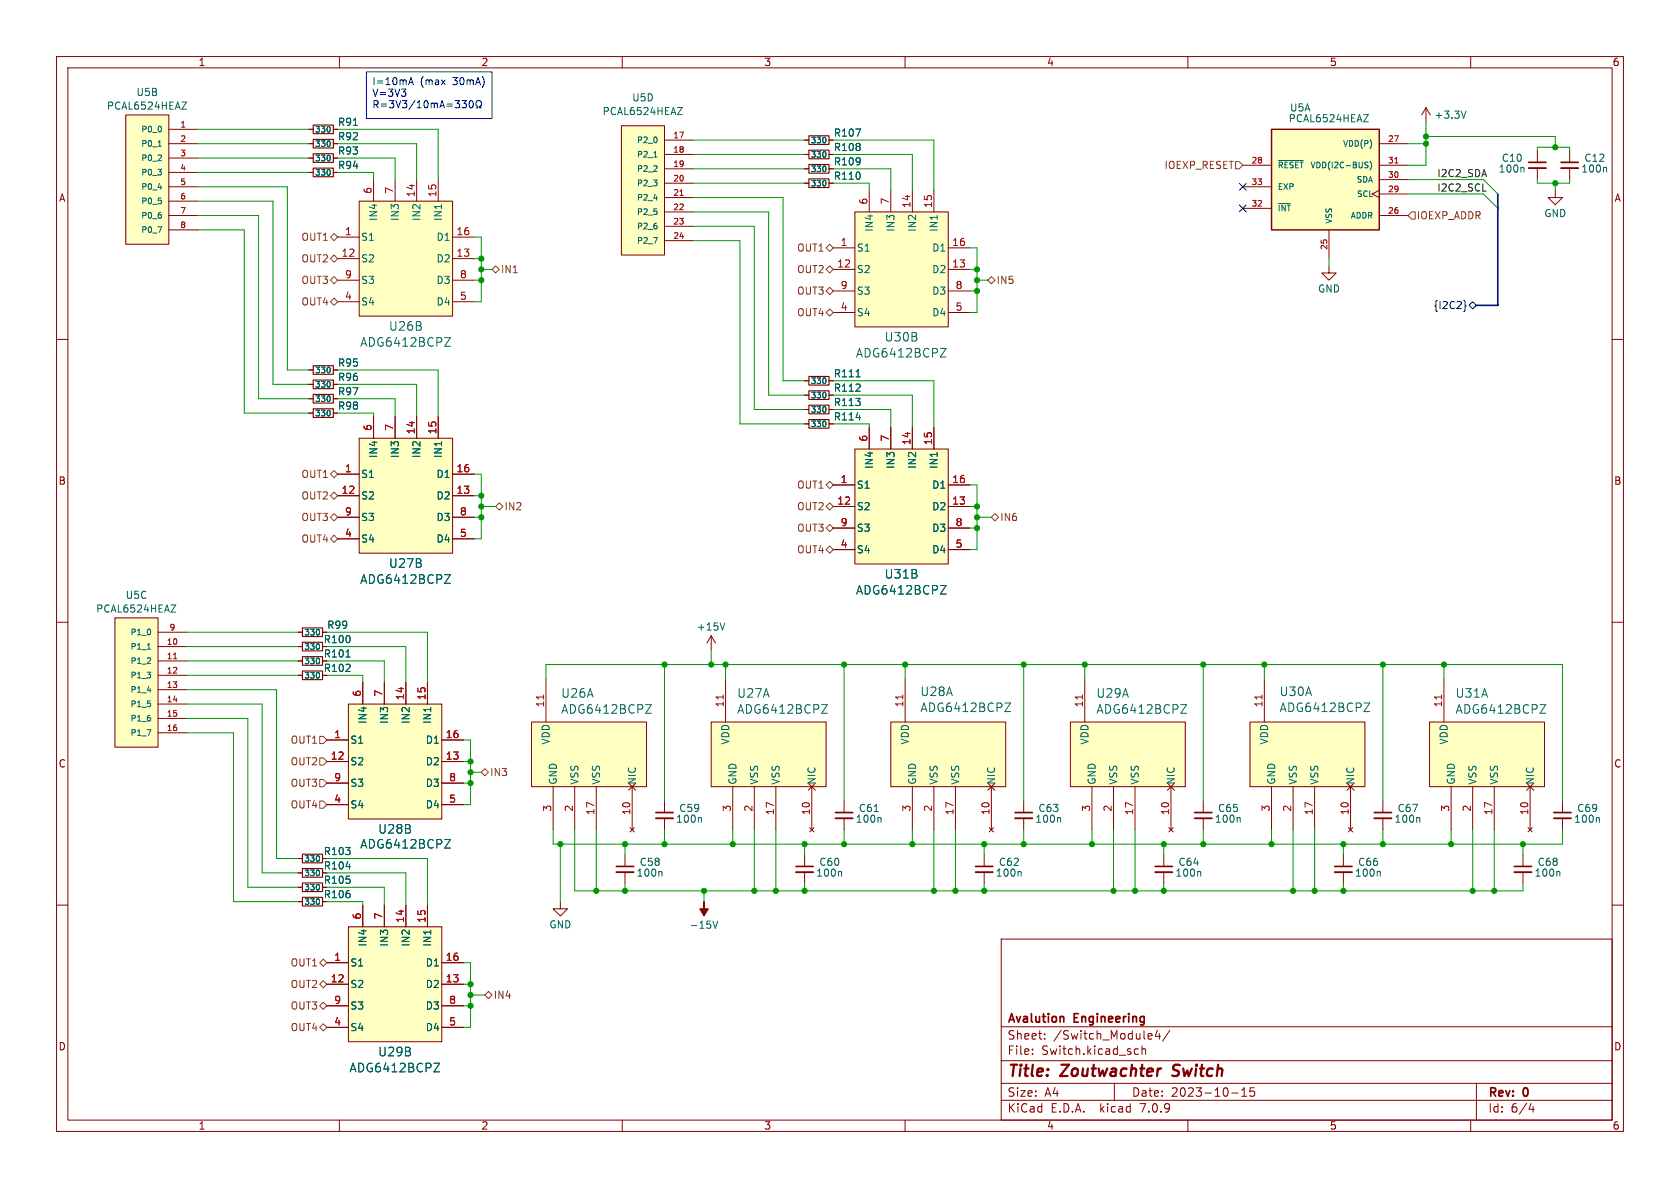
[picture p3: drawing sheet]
<svg xmlns="http://www.w3.org/2000/svg" width="297mm" height="210mm" viewBox="0 0 297 210" stroke-linecap="round" stroke-linejoin="round" font-family="sans-serif">
<g fill="none" stroke="#840000" stroke-width=".18">
<path d="M10 10h277v190h-277zM12 12h273v186h-273zM60 10v2M110 10v2M160 10v2M210 10v2M252.1 19.1l-.8 1.2M252.1 19.1v2.5M252.1 19.1l.8 1.2M260 10v2M22.2 20.3h7.6v22.9h-7.6zM29.8 22.9h5.1"/>
<path d="M29.8 25.4h5.1M29.8 27.9h5.1M29.8 30.5h5.1M29.8 33h5.1M29.8 35.6h5.1M29.8 38.1h5.1M54.6 22.9h.8M54.6 25.4h.8M54.6 27.9h.8M54.6 30.5h.8M58.9 22.9h.8M58.9 25.4h.8"/>
<path d="M58.9 27.9h.8M58.9 30.5h.8M63.5 35.6h16.5v20.3h-16.5zM66 31.8v3.8M69.8 31.8v3.8M73.7 31.8v3.8M77.5 31.8v3.8M109.9 22.2h7.6v22.9h-7.6zM117.5 24.8h5.1M117.5 27.3h5.1M117.5 29.8h5.1M117.5 32.4h5.1"/>
<path d="M117.5 34.9h5.1M117.5 37.5h5.1M142.2 24.8h.8M142.2 27.3h.8M142.2 29.8h.8M142.2 32.4h.8M146.6 24.8h.7M146.6 27.3h.7M146.6 29.8h.7M146.6 32.4h.7M151.1 37.5h16.5v20.3h-16.5zM153.7 33.7v3.8"/>
<path d="M157.5 33.7v3.8M161.3 33.7v3.8M165.1 33.7v3.8M219.7 33h5.1M219.7 29.2h5.1M219.7 36.8h5.1M243.8 33.7l-1.2 .6 1.2 .6M243.8 25.4h5.1M243.8 38.1h5.1M243.8 29.2h5.1M243.8 34.3h5.1M243.8 31.8h5.1"/>
<path d="M271.8 26.7v2M271.8 29.7v2.1M275 33.7v1.2h1.2l-1.2 1.3-1.3-1.3h1.3M277.5 26.7v2M277.5 29.7v2.1M10 60h2M29.8 40.6h5.1M59.7 41.9h3.8M59.7 45.7h3.8M59.7 53.3h3.8M59.7 49.5h3.8M80 41.9h3.8"/>
<path d="M80 45.7h3.8M80 53.3h3.8M80 49.5h3.8M117.5 40h5.1M117.5 42.5h5.1M147.3 43.8h3.8M147.3 47.6h3.8M147.3 55.2h3.8M147.3 51.4h3.8M167.6 43.8h3.8M167.6 47.6h3.8M167.6 55.2h3.8"/>
<path d="M167.6 51.4h3.8M234.9 47v1.3h1.3l-1.3 1.2-1.2-1.2h1.2M234.9 40.6v5.1M285 60h2M54.6 73h.8M54.6 70.5h.8M54.6 65.4h.8M54.6 67.9h.8M58.9 73h.8M58.9 70.5h.8M58.9 65.4h.8M58.9 67.9h.8"/>
<path d="M63.5 77.5h16.5v20.3h-16.5zM66 73.7v3.8M69.8 73.7v3.8M73.7 73.7v3.8M77.5 73.7v3.8M142.2 72.4h.8M142.2 69.9h.8M142.2 74.9h.8M142.2 67.3h.8M146.6 72.4h.7M146.6 69.9h.7M146.6 74.9h.7"/>
<path d="M146.6 67.3h.7M151.1 79.4h16.5v20.3h-16.5zM153.7 75.6v3.8M157.5 75.6v3.8M161.3 75.6v3.8M165.1 75.6v3.8M59.7 83.8h3.8M59.7 87.6h3.8M59.7 95.3h3.8M59.7 91.4h3.8M80 83.8h3.8M80 87.6h3.8"/>
<path d="M80 95.3h3.8M80 91.4h3.8M147.3 85.7h3.8M147.3 89.5h3.8M147.3 97.2h3.8M147.3 93.3h3.8M167.6 85.7h3.8M167.6 89.5h3.8M167.6 97.2h3.8M167.6 93.3h3.8M10 110h2M20.3 109.2h7.6v22.9h-7.6z"/>
<path d="M27.9 111.8h5.1M27.9 119.4h5.1M27.9 116.8h5.1M27.9 114.3h5.1M52.7 111.8h.8M52.7 119.4h.8M52.7 116.8h.8M52.7 114.3h.8M57 111.8h.8M125.7 112.4l-.7 1.3M125.7 112.4v2.5M125.7 112.4l.8 1.3"/>
<path d="M285 110h2M27.9 121.9h5.1M27.9 124.5h5.1M27.9 127h5.1M27.9 129.5h5.1M57.8 130.8h3.8M57.8 134.6h3.8M57.8 138.4h3.8M61.6 124.5h16.5v20.3h-16.5zM64.1 120.7v3.8M67.9 120.7v3.8M71.8 120.7v3.8"/>
<path d="M75.6 120.7v3.8M78.1 130.8h3.8M78.1 134.6h3.8M78.1 138.4h3.8M94 127.6h20.3v11.5h-20.3zM96.5 120v7.6M97.8 139.1v7.6M101.6 139.1v7.6M105.4 139.1v7.6M111.1 138.4l1.3 1.3M111.8 139.1v7.6M112.4 138.4l-1.3 1.3"/>
<path d="M125.7 127.6h20.3v11.5h-20.3zM128.3 120v7.6M129.5 139.1v7.6M133.3 139.1v7.6M137.2 139.1v7.6M142.9 138.4l1.2 1.3M143.5 139.1v7.6M144.1 138.4l-1.2 1.3M157.5 127.6h20.3v11.5h-20.3zM160 120v7.6M161.3 139.1v7.6M165.1 139.1v7.6"/>
<path d="M168.9 139.1v7.6M174.6 138.4l1.3 1.3M175.3 139.1v7.6M175.9 138.4l-1.3 1.3M189.2 127.6h20.3v11.5h-20.3zM191.8 120v7.6M193 139.1v7.6M196.8 139.1v7.6M200.7 139.1v7.6M206.4 138.4l1.2 1.3M207 139.1v7.6M207.6 138.4l-1.2 1.3"/>
<path d="M221 127.6h20.3v11.5h-20.3zM223.5 120v7.6M224.8 139.1v7.6M228.6 139.1v7.6M232.4 139.1v7.6M238.1 138.4l1.3 1.3M238.8 139.1v7.6M239.4 138.4l-1.3 1.3M252.7 127.6h20.3v11.5h-20.3zM255.3 120v7.6M256.5 139.1v7.6M260.3 139.1v7.6"/>
<path d="M264.2 139.1v7.6M269.9 138.4l1.2 1.3M270.5 139.1v7.6M271.1 138.4l-1.2 1.3M10 160h2M52.7 156.8h.8M52.7 159.4h.8M52.7 151.8h.8M52.7 154.3h.8M57.8 142.2h3.8M78.1 142.2h3.8M99.1 159.4v1.3h1.2l-1.2 1.2-1.3-1.2h1.3"/>
<path d="M110.5 151.1v2.1M110.5 154.2v2M111.4 146.3l.7 .8M112.1 146.3l-.7 .8M117.5 141.6v2M117.5 144.7v2M142.2 151.1v2.1M142.2 154.2v2M143.1 146.3l.8 .8M143.9 146.3l-.8 .8M149.2 141.6v2M149.2 144.7v2"/>
<path d="M174 151.1v2.1M174 154.2v2M174.9 146.3l.7 .8M175.6 146.3l-.7 .8M181 141.6v2M181 144.7v2M205.7 151.1v2.1M205.7 154.2v2M206.6 146.3l.8 .8M207.4 146.3l-.8 .8M212.7 141.6v2M212.7 144.7v2"/>
<path d="M237.5 151.1v2.1M237.5 154.2v2M238.4 146.3l.7 .8M239.1 146.3l-.7 .8M244.5 141.6v2M244.5 144.7v2M269.2 151.1v2.1M269.2 154.2v2M270.1 146.3l.8 .8M270.9 146.3l-.8 .8M276.2 141.6v2M276.2 144.7v2"/>
<path d="M285 160h2M57.8 170.2h3.8M57.8 174h3.8M57.8 177.8h3.8M61.6 163.8h16.5v20.4h-16.5zM64.1 160v3.8M67.9 160v3.8M71.8 160v3.8M75.6 160v3.8M78.1 170.2h3.8M78.1 174h3.8M78.1 177.8h3.8"/>
<path d="M177 166h108v32h-108zM57.8 181.6h3.8M60 198v2M78.1 181.6h3.8M110 198v2M160 198v2M177 194.5h108M177 191.5h108M177 187.5h108M177 181.5h108M182.5 186.3v.1M182.5 185.5v.1"/>
<path d="M184.7 183.6v.1M184.7 182.8v.1M197 191.5v3M200.7 186.3h.5M200.7 185.5h.5M201.9 185.5l.2-.1 .4 .1v.9M201.9 184.9v1.5M203.5 182.7l.2 .4-.7 .1M203.6 183.6l-.1 .1M204.6 182.1l-.4 1.1h1M205 182.7v1M206.8 182.1l-1.3 2"/>
<path d="M210 198v2M217.7 193.2h1.2M219.5 193.8h.9M219.5 192.7l.5-.4v1.5M221.7 192.3h-.7v.7l.2-.1h.5l.1 .3-.1 .5-.2 .1-.5-.1M260 198v2M261 191.5v6.5M270.7 195l-.4 1.1h.9M271 195.6v1"/>
</g>
<path d="M207.2 190.1l.3 .1M207.5 188.4l-.1 .4 .1 .2" fill="none" stroke="#840000" stroke-width=".4"/>
<g fill="#ffffc2" stroke="#ffffc2" stroke-width=".18">
<path d="M189.2 127.6h20.3v11.5h-20.3z"/>
<path d="M61.6 124.5h16.5v20.3h-16.5z"/>
<path d="M61.6 163.8h16.5v20.4h-16.5z"/>
<path d="M221 127.6h20.3v11.5h-20.3z"/>
<path d="M252.7 127.6h20.3v11.5h-20.3z"/>
<path d="M94 127.6h20.3v11.5h-20.3z"/>
<path d="M125.7 127.6h20.3v11.5h-20.3z"/>
<path d="M63.5 77.5h16.5v20.3h-16.5z"/>
<path d="M20.3 109.2h7.6v22.9h-7.6z"/>
<path d="M109.9 22.2h7.6v22.9h-7.6z"/>
<path d="M157.5 127.6h20.3v11.5h-20.3z"/>
<path d="M151.1 79.4h16.5v20.3h-16.5z"/>
<path d="M151.1 37.5h16.5v20.3h-16.5z"/>
<path d="M63.5 35.6h16.5v20.3h-16.5z"/>
<path d="M22.2 20.3h7.6v22.9h-7.6z"/>
<path d="M224.8 22.9h19v17.7h-19z"/>
</g>
<path d="M120.2 34.5h.6M246.6 28.8h.6M30.7 116.5h.6M96.1 122.9v.7M127.9 122.9v.7M159.6 122.9v.7M191.4 122.9v.7M223.1 122.9v.7M254.9 122.9v.7" fill="none" stroke="#a90000" stroke-width=".18"/>
<g fill="none" stroke="#006464" stroke-width=".18">
<path d="M32.1 18h.9l-.9 1.3h.9M119.8 19h.8l-.8 1.3h.8M259.2 19.6l-.5 1.3M28 25.9h.5M58.3 22.5v.7M58.3 25.1v.6M58.3 27.6v.6M58.3 30.2v.6M62.5 22.2h.7M115.6 27.8h.6M146 24.4v.7M146 27v.6"/>
<path d="M146 29.5v.6M146 32.1v.6M151.3 22.8h.8l-.5 1.3M226 28.4h4.4M226 36h2.1M241.1 20.3h.8l-.8 1.2h.8M241.4 29.1l.5 .3-.1 .2-.4 .1M241.4 28.7h.5M242.2 28.5a1.16 1.16 0 0 1 0 1.6M269.2 29.6l.2 .2v.6M283.8 29.6l.2 .2v.6M78.6 59.7h1l-1 1.5h1"/>
<path d="M58.3 72.7v.6M58.3 65.1v.6M58.3 67.6v.6M58.3 70.2v.6M146 72.1v.6M146 67v.6M146 69.5v.7M146 74.6v.6M151.3 73.8h.8M151.3 66.6h.8M166.2 61.6h1.1l-1.1 1.5h1.1M26 114.8h.6"/>
<path d="M30.2 106.9h.9l-.9 1.3h.9M56.4 111.4v.7M56.4 114v.6M56.4 116.5v.6M56.4 119.1v.6M61.2 116.1h.7M78.6 101.6h1l-1 1.5h1M128.1 110.1l-.4 1.3M166.2 103.5h1.1l-1.1 1.5h1.1M114.1 124.6h1.1l-1.1 1.5h1.1M145.3 124.6h1l-1 1.5h1M177.6 124.3h1.1l-1.1 1.5h1.1"/>
<path d="M208.8 124.6h1l-1 1.5h1M241.1 124.3h1.1l-1.1 1.5h1.1M272.3 124.6h1l-1 1.5h1M56.4 151.4v.7M56.4 154v.6M56.4 156.5v.6M56.4 159.1v.6M61.2 153.2h.8M78.6 148.4h1l-1 1.5h1M116.8 154l.2 .2v.7M123.8 144.5l.2 .2v.7M148.6 154l.2 .2v.7"/>
<path d="M154.5 143.5h.8M155.6 144.5l.2 .2v.7M180.3 154l.2 .2v.7M187.3 144.5l.2 .2v.7M212.1 154l.2 .2v.7M219.1 144.5l.2 .2v.7M243.8 154l.2 .2v.7M250.8 144.5l.2 .2v.7M275.6 154l.2 .2v.7M282.6 144.5l.2 .2v.7M126 162.8l.5 1.3 .4-1.3M76.7 188h1l-1 1.5h1"/>
</g>
<g fill="none" stroke="#840000" stroke-width=".2">
<path d="M55.4 22.1h3.5v1.5h-3.5zM55.4 29.7h3.5v1.5h-3.5zM55.4 27.2h3.5v1.5h-3.5zM55.4 24.6h3.5v1.6h-3.5zM143 24h3.6v1.5h-3.6zM143 31.6h3.6v1.5h-3.6zM143 26.5h3.6v1.6h-3.6zM143 29.1h3.6v1.5h-3.6zM55.4 72.3h3.5v1.5h-3.5zM55.4 69.7h3.5v1.5h-3.5zM55.4 64.6h3.5v1.6h-3.5zM55.4 67.2h3.5v1.5h-3.5z"/>
<path d="M143 71.6h3.6v1.6h-3.6zM143 69.1h3.6v1.5h-3.6zM143 74.2h3.6v1.5h-3.6zM143 66.5h3.6v1.6h-3.6zM53.5 111h3.5v1.5h-3.5zM53.5 118.6h3.5v1.5h-3.5zM53.5 116.1h3.5v1.5h-3.5zM53.5 113.5h3.5v1.6h-3.5zM53.5 156.1h3.5v1.5h-3.5zM53.5 158.6h3.5v1.5h-3.5zM53.5 151h3.5v1.5h-3.5zM53.5 153.5h3.5v1.6h-3.5z"/>
</g>
<g fill="none" stroke="#840000" stroke-width=".33">
<path d="M270.3 29.7h3M276 29.7h3M109 154.2h3M116 144.7h3M140.7 154.2h3.1M147.7 144.7h3M172.5 154.2h3M179.5 144.7h3M204.2 154.2h3.1M211.2 144.7h3M236 154.2h3M243 144.7h3"/>
<path d="M267.7 154.2h3.1M274.7 144.7h3"/>
</g>
<g fill="none" stroke="#840000" stroke-width=".3">
<path d="M270.3 28.7h3M276 28.7h3M109 153.2h3M116 143.6h3M140.7 153.2h3.1M147.7 143.6h3M172.5 153.2h3M179.5 143.6h3M204.2 153.2h3.1M211.2 143.6h3M236 153.2h3M243 143.6h3"/>
<path d="M267.7 153.2h3.1M274.7 143.6h3"/>
</g>
<path d="M124.5 159.4v1.3h.7l-.7 1.2-.8-1.2h.8z" fill="#840000" stroke="#840000" stroke-width=".18"/>
<path d="M224.8 22.9h19v17.7h-19z" fill="none" stroke="#840000" stroke-width=".25"/>
<g fill="none" stroke="#725600" stroke-width=".18">
<path d="M218.4 28.6h.7l.6 .6-.6 .6h-.7zM249.6 37.5h.6v1.2h-.6l-.7-.6zM58.4 49.5l.7-.6 .6 .6-.6 .7zM58.4 53.3l.7-.6 .6 .6-.6 .7zM58.4 41.9l.7-.6 .6 .6-.6 .6zM58.4 45.7l.7-.6 .6 .6-.6 .7zM87 47.6l.6-.6 .7 .6-.7 .7zM146 47.6l.7-.6 .6 .6-.6 .7zM146 55.2l.7-.6 .6 .6-.6 .7zM146 51.4l.7-.6 .6 .6-.6 .7zM146 43.8l.7-.6 .6 .6-.6 .7zM174.6 49.5l.7-.6 .6 .6-.6 .7z"/>
<path d="M58.4 87.6l.7-.6 .6 .6-.6 .7zM58.4 95.3l.7-.7 .6 .7-.6 .6zM58.4 83.8l.7-.6 .6 .6-.6 .7zM59.1 90.8l.6 .6-.6 .7-.7-.7zM87.6 89.5l.7-.6 .6 .6-.6 .7zM146 85.7l.7-.6 .6 .6-.6 .7zM146 89.5l.7-.6 .6 .6-.6 .7zM146 97.2l.7-.7 .6 .7-.6 .6zM146 93.3l.7-.6 .6 .6-.6 .7zM175.3 91.4l.6-.6 .6 .6-.6 .7zM56.5 130.2h.6l.7 .6-.7 .6h-.6zM56.5 134h.6l.7 .6-.7 .7h-.6z"/>
<path d="M56.5 137.8h.6l.7 .6-.7 .7h-.6zM85.1 136.5l.6-.6 .7 .6-.7 .7zM56.5 141.6h.6l.7 .6-.7 .7h-.6zM56.5 177.8l.6-.6 .7 .6-.7 .6zM56.5 170.2l.6-.7 .7 .7-.7 .6zM56.5 174l.6-.6 .7 .6-.7 .6zM85.7 175.9l.7-.6 .6 .6-.6 .6zM56.5 181.6l.6-.6 .7 .6-.7 .6z"/>
</g>
<path d="M219.1 36.2l1.2 1.2M219.1 32.4l1.2 1.2M220.3 36.2l-1.2 1.2M220.3 32.4l-1.2 1.2M258.8 53.1l.2 .2v.6l.2 .2-.2 .2v.6l-.2 .1M259.7 54l.6-.7 .7 .7-.7 .6z" fill="none" stroke="#000084" stroke-width=".18"/>
<path d="M262.1 33.8h.6" fill="none" stroke="#0f0f0f" stroke-width=".18"/>
<g fill="none" stroke="#0000c2" stroke-width=".18">
<path d="M64.8 12.7h22.2v8.3h-22.2zM66.1 17.8v1.3M66.4 18.5l.5 .6M66.9 18l-.2 .4-.6 .1M67.4 18.4h1M67.4 18.8h1M69.6 17.8l-.4 .5 .4 .1v.5l-.2 .2-.6-.2M70 17.8l.4 1.3 .4-1.3M71.1 17.8h.8l-.4 .5 .4 .1v.5l-.2 .2-.6-.2M71.6 16.3l.1 .2-.1 .5M71.7 15.7l-.4 .5M72.2 15l.5-1.3 .4 1.3"/>
<path d="M72.4 14.6h.6M73.4 17.7l-1.1 1.7M73.7 19.1h.8M73.7 18.2l.4-.4v1.3M75.1 17.9l.2-.1a.68 .68 0 0 1 .4 .6 .68 .68 0 0 1-.4 .7 .84 .84 0 0 1-.2-1.2zM76.2 18.2v.9M76.2 18.3l.4-.1 .2 .2M76.8 18.4l.2-.2 .3 .1v.8M76.8 18.4v.7M77.7 19.1l.5-1.3 .4 1.3M77.9 18.7h.6M79 18.4h1"/>
<path d="M79 18.8h1M80.5 17.8h.7l-.4 .5 .4 .1v.5l-.2 .2-.5-.2M81.7 17.8h.8l-.5 .5 .4 .1v.5l-.2 .2-.5-.2M83.1 17.9l.1-.1a.68 .68 0 0 1 .5 .6 .68 .68 0 0 1-.5 .7 .84 .84 0 0 1-.1-1.2zM84.1 19.1h.3v-.3a.54 .54 0 0 1-.2-.7 .54 .54 0 0 1 .7-.2 .58 .58 0 0 1-.1 .9v.3h.3"/>
</g>
<path d="M264.8 34.3v19.7h-3.8" fill="none" stroke="#000084" stroke-width=".3"/>
<g fill="none" stroke="#009600" stroke-width=".18">
<path d="M34.9 38.1h10.8v32.4h8.9M34.9 35.6h13.4v32.3h6.3M34.9 33h15.9v32.4h3.8M34.9 25.4h19.7M34.9 22.9h19.7M34.9 30.5h19.7M34.9 27.9h19.7M59.7 27.9h10.1v3.9M59.7 30.5h6.3v1.3M59.7 25.4h14v6.4M59.7 22.9h17.8v8.9M122.6 32.4h19.6"/>
<path d="M122.6 27.3h19.6M122.6 29.8h19.6M122.6 24.8h19.6M122.6 34.9h15.8v32.4h3.8M122.6 37.5h13.3v32.4h6.3M147.3 24.8h17.8v8.9M147.3 32.4h6.4v1.3M147.3 27.3h14v6.4M147.3 29.8h10.2v3.9M248.9 25.4h3.2M248.9 31.8h13.4l2.5 2.5M248.9 34.3h13.4l2.5 2.5"/>
<path d="M252.1 21.6v7.6h-3.2M252.1 24.1h22.9v1.9M271.8 31.8v.6h5.7v-.6M271.8 26.7v-.7h5.7v.7M275 32.4v1.3M34.9 40.6h8.3v32.4h11.4M83.8 49.5h1.3M83.8 41.9h1.3v11.4h-1.3M83.8 45.7h1.3M85.1 47.6h1.9M122.6 42.5h8.2v32.4h11.4M122.6 40h10.7v32.4h8.9"/>
<path d="M171.4 47.6h1.3M171.4 51.4h1.3M171.4 43.8h1.3v11.4h-1.3M172.7 49.5h1.9M234.9 45.7v1.3M59.7 70.5h10.1v3.2M59.7 73h6.3v.7M59.7 67.9h14v5.8M59.7 65.4h17.8v8.3M147.3 67.3h17.8v8.3M147.3 72.4h10.2v3.2M147.3 69.9h14v5.7"/>
<path d="M147.3 74.9h6.4v.7M83.8 83.8h1.3v11.5h-1.3M83.8 87.6h1.3M83.8 91.4h1.3M85.1 89.5h2.5M171.4 85.7h1.3v11.5h-1.3M171.4 89.5h1.3M171.4 93.3h1.3M172.7 91.4h2.6M33 111.8h19.7M33 114.3h19.7M33 119.4h19.7"/>
<path d="M33 116.8h19.7M57.8 119.4h6.3v1.3M57.8 111.8h17.8v8.9M57.8 114.3h14v6.4M57.8 116.8h10.1v3.9M117.5 117.5v24.1M125.7 114.9v2.6M128.3 117.5v2.5M149.2 117.5v24.1M160 117.5v2.5M181 117.5v24.1M191.8 117.5v2.5"/>
<path d="M212.7 117.5v24.1M223.5 117.5v2.5M244.5 117.5v24.1M255.3 117.5v2.5M33 127h10.8v29.8h8.9M33 124.5h13.4v29.8h6.3M33 129.5h8.3v29.9h11.4M33 121.9h15.9v29.9h3.8M81.9 130.8h1.3v11.4h-1.3M81.9 134.6h1.3M81.9 138.4h1.3M83.2 136.5h1.9"/>
<path d="M96.5 120v-2.5h179.7v24.1M57.8 154.3h14v5.7M57.8 159.4h6.3v.6M57.8 151.8h17.8v8.2M57.8 156.8h10.1v3.2M97.8 146.7v2.5h178.4v-2.5M99.1 149.2v10.2M101.6 146.7v10.8h167.6v-1.3M105.4 146.7v10.8M110.5 149.2v1.9M110.5 156.2v1.3M117.5 146.7v2.5"/>
<path d="M124.5 157.5v1.9M129.5 146.7v2.5M133.3 146.7v10.8M137.2 146.7v10.8M142.2 149.2v1.9M142.2 156.2v1.3M149.2 146.7v2.5M161.3 146.7v2.5M165.1 146.7v10.8M168.9 146.7v10.8M174 149.2v1.9M174 156.2v1.3"/>
<path d="M181 146.7v2.5M193 146.7v2.5M196.8 146.7v10.8M200.7 146.7v10.8M205.7 149.2v1.9M205.7 156.2v1.3M212.7 146.7v2.5M224.8 146.7v2.5M228.6 146.7v10.8M232.4 146.7v10.8M237.5 149.2v1.9M237.5 156.2v1.3"/>
<path d="M244.5 146.7v2.5M256.5 146.7v2.5M260.3 146.7v10.8M264.2 146.7v10.8M269.2 149.2v1.9M81.9 170.2h1.3v11.4h-1.3M81.9 174h1.3M81.9 177.8h1.3M83.2 175.9h2.5"/>
</g>
<g fill="#009600" stroke="#009600" stroke-width=".18">
<circle cx="196.8" cy="157.5" r=".46"/>
<circle cx="200.7" cy="157.5" r=".46"/>
<circle cx="181" cy="117.5" r=".46"/>
<circle cx="193" cy="149.2" r=".46"/>
<circle cx="181" cy="149.2" r=".46"/>
<circle cx="174" cy="157.5" r=".46"/>
<circle cx="174" cy="149.2" r=".46"/>
<circle cx="205.7" cy="157.5" r=".46"/>
<circle cx="191.8" cy="117.5" r=".46"/>
<circle cx="172.7" cy="47.6" r=".46"/>
<circle cx="252.1" cy="24.1" r=".46"/>
<circle cx="252.1" cy="25.4" r=".46"/>
<circle cx="172.7" cy="49.5" r=".46"/>
<circle cx="172.7" cy="51.4" r=".46"/>
<circle cx="244.5" cy="117.5" r=".46"/>
<circle cx="223.5" cy="117.5" r=".46"/>
<circle cx="172.7" cy="93.3" r=".46"/>
<circle cx="212.7" cy="117.5" r=".46"/>
<circle cx="255.3" cy="117.5" r=".46"/>
<circle cx="269.2" cy="149.2" r=".46"/>
<circle cx="172.7" cy="89.5" r=".46"/>
<circle cx="172.7" cy="91.4" r=".46"/>
<circle cx="232.4" cy="157.5" r=".46"/>
<circle cx="256.5" cy="149.2" r=".46"/>
<circle cx="264.2" cy="157.5" r=".46"/>
<circle cx="260.3" cy="157.5" r=".46"/>
<circle cx="212.7" cy="149.2" r=".46"/>
<circle cx="205.7" cy="149.2" r=".46"/>
<circle cx="224.8" cy="149.2" r=".46"/>
<circle cx="228.6" cy="157.5" r=".46"/>
<circle cx="244.5" cy="149.2" r=".46"/>
<circle cx="237.5" cy="149.2" r=".46"/>
<circle cx="237.5" cy="157.5" r=".46"/>
<circle cx="275" cy="32.4" r=".46"/>
<circle cx="275" cy="26" r=".46"/>
<circle cx="165.1" cy="157.5" r=".46"/>
<circle cx="168.9" cy="157.5" r=".46"/>
<circle cx="137.2" cy="157.5" r=".46"/>
<circle cx="133.3" cy="157.5" r=".46"/>
<circle cx="142.2" cy="149.2" r=".46"/>
<circle cx="142.2" cy="157.5" r=".46"/>
<circle cx="129.5" cy="149.2" r=".46"/>
<circle cx="149.2" cy="149.2" r=".46"/>
<circle cx="161.3" cy="149.2" r=".46"/>
<circle cx="160" cy="117.5" r=".46"/>
<circle cx="149.2" cy="117.5" r=".46"/>
<circle cx="117.5" cy="117.5" r=".46"/>
<circle cx="128.3" cy="117.5" r=".46"/>
<circle cx="125.7" cy="117.5" r=".46"/>
<circle cx="85.1" cy="87.6" r=".46"/>
<circle cx="85.1" cy="89.5" r=".46"/>
<circle cx="83.2" cy="134.6" r=".46"/>
<circle cx="85.1" cy="91.4" r=".46"/>
<circle cx="83.2" cy="138.4" r=".46"/>
<circle cx="83.2" cy="177.8" r=".46"/>
<circle cx="83.2" cy="136.5" r=".46"/>
<circle cx="83.2" cy="174" r=".46"/>
<circle cx="83.2" cy="175.9" r=".46"/>
<circle cx="110.5" cy="157.5" r=".46"/>
<circle cx="117.5" cy="149.2" r=".46"/>
<circle cx="110.5" cy="149.2" r=".46"/>
<circle cx="99.1" cy="149.2" r=".46"/>
<circle cx="105.4" cy="157.5" r=".46"/>
<circle cx="124.5" cy="157.5" r=".46"/>
<circle cx="85.1" cy="45.7" r=".46"/>
<circle cx="85.1" cy="49.5" r=".46"/>
<circle cx="85.1" cy="47.6" r=".46"/>
</g>
<g font-size="2.8" fill="#840000">
<text x="178" y="190.9">Title:</text>
<text x="187.7" y="190.9">Zoutwachter</text>
<text x="208.2" y="190.9">Switch</text>
</g>
<g font-size="2.1" fill="#006464">
<text x="68.7" y="58.7">U26B</text>
<text x="63.6" y="61.5">ADG6412BCPZ</text>
<text x="151.2" y="63.4">ADG6412BCPZ</text>
<text x="156.3" y="60.6">U30B</text>
<text x="68.7" y="100.6">U27B</text>
<text x="63.6" y="103.4">ADG6412BCPZ</text>
<text x="151.2" y="105.3">ADG6412BCPZ</text>
<text x="156.3" y="102.5">U31B</text>
<text x="99.1" y="123.5">U26A</text>
<text x="130.2" y="123.5">U27A</text>
<text x="162.6" y="123.3">U28A</text>
<text x="193.7" y="123.5">U29A</text>
<text x="226.1" y="123.3">U30A</text>
<text x="257.2" y="123.5">U31A</text>
<text x="99.1" y="126.4">ADG6412BCPZ</text>
<text x="130.2" y="126.4">ADG6412BCPZ</text>
<text x="162.6" y="126.1">ADG6412BCPZ</text>
<text x="193.7" y="126.4">ADG6412BCPZ</text>
<text x="226.1" y="126.1">ADG6412BCPZ</text>
<text x="257.2" y="126.4">ADG6412BCPZ</text>
<text x="66.8" y="147.6">U28B</text>
<text x="63.6" y="150.2">ADG6412BCPZ</text>
<text x="61.7" y="189.8">ADG6412BCPZ</text>
<text x="66.8" y="186.9">U29B</text>
</g>
<g font-size="2.1" fill="#840000">
<text x="178" y="184">Sheet:</text>
<text x="178" y="181.2">Avalution</text>
<text x="186.2" y="184">/Switch_Module4/</text>
<text x="190" y="181.2">Engineering</text>
<text x="178" y="186.7">File:</text>
<text x="184.1" y="186.7">Switch.kicad_sch</text>
<text x="178" y="196.9">KiCad</text>
<text x="178" y="194.1">Size:</text>
<text x="184.7" y="194.1">A4</text>
<text x="185.7" y="196.9">E.D.A.</text>
<text x="194.6" y="196.9">kicad</text>
<text x="200" y="194.1">Date:</text>
<text x="201.8" y="196.9">7.0.9</text>
<text x="207" y="194.1">2023-10-15</text>
<text x="263" y="194.3">Rev:</text>
<text x="263" y="196.9">Id:</text>
<text x="267.1" y="196.9">6/4</text>
<text x="269.4" y="194.3">0</text>
</g>
<g font-size="1.8" fill="#840000">
<text x="35" y="11.9">1</text>
<text x="85" y="11.9">2</text>
<text x="135" y="11.9">3</text>
<text x="185" y="11.9">4</text>
<text x="235" y="11.9">5</text>
<text x="285" y="11.9">6</text>
<text x="10.3" y="35.9">A</text>
<text x="285.3" y="35.9">A</text>
<text x="10.3" y="85.9">B</text>
<text x="285.3" y="85.9">B</text>
<text x="57.1" y="113.9">R100</text>
<text x="57.1" y="119">R102</text>
<text x="57.1" y="116.4">R101</text>
<text x="10.3" y="135.9">C</text>
<text x="285.3" y="135.9">C</text>
<text x="57.1" y="151.4">R103</text>
<text x="57.1" y="153.9">R104</text>
<text x="57.1" y="156.4">R105</text>
<text x="57.1" y="159">R106</text>
<text x="10.3" y="185.9">D</text>
<text x="285.3" y="185.9">D</text>
<text x="35" y="199.9">1</text>
<text x="85" y="199.9">2</text>
<text x="135" y="199.9">3</text>
<text x="185" y="199.9">4</text>
<text x="235" y="199.9">5</text>
<text x="285" y="199.9">6</text>
</g>
<g font-size="1.8" fill="#006464">
<text x="24" y="17.2">U5B</text>
<text x="18.8" y="19.6">PCAL6524HEAZ</text>
<text x="59.6" y="22.5">R91</text>
<text x="106.4" y="20.5">PCAL6524HEAZ</text>
<text x="111.7" y="18.1">U5D</text>
<text x="227.7" y="21.8">PCAL6524HEAZ</text>
<text x="228" y="19.9">U5A</text>
<text x="253.5" y="21.2">+3.3V</text>
<text x="59.6" y="27.5">R93</text>
<text x="59.6" y="25">R92</text>
<text x="147.3" y="24.4">R107</text>
<text x="147.3" y="26.9">R108</text>
<text x="147.3" y="29.4">R109</text>
<text x="265.4" y="28.8">C10</text>
<text x="280" y="28.8">C12</text>
<text x="59.6" y="30.1">R94</text>
<text x="147.3" y="32">R110</text>
<text x="264.8" y="30.7">100n</text>
<text x="279.4" y="30.7">100n</text>
<text x="66.9" y="39.2" transform="rotate(-90 66.9 39.2)">IN4</text>
<text x="70.7" y="39.2" transform="rotate(-90 70.7 39.2)">IN3</text>
<text x="74.5" y="39.2" transform="rotate(-90 74.5 39.2)">IN2</text>
<text x="78.3" y="39.2" transform="rotate(-90 78.3 39.2)">IN1</text>
<text x="154.5" y="41.1" transform="rotate(-90 154.5 41.1)">IN4</text>
<text x="158.3" y="41.1" transform="rotate(-90 158.3 41.1)">IN3</text>
<text x="162.2" y="41.1" transform="rotate(-90 162.2 41.1)">IN2</text>
<text x="166" y="41.1" transform="rotate(-90 166 41.1)">IN1</text>
<text x="272.9" y="38.6">GND</text>
<text x="63.8" y="42.8">S1</text>
<text x="63.8" y="46.6">S2</text>
<text x="77.1" y="46.6">D2</text>
<text x="77.1" y="42.8">D1</text>
<text x="151.4" y="44.7">S1</text>
<text x="164.7" y="44.7">D1</text>
<text x="63.8" y="50.4">S3</text>
<text x="77.1" y="50.4">D3</text>
<text x="151.4" y="48.5">S2</text>
<text x="151.4" y="52.3">S3</text>
<text x="164.7" y="48.5">D2</text>
<text x="164.7" y="52.3">D3</text>
<text x="232.9" y="51.9">GND</text>
<text x="63.8" y="54.2">S4</text>
<text x="77.1" y="54.2">D4</text>
<text x="151.4" y="56.1">S4</text>
<text x="164.7" y="56.1">D4</text>
<text x="59.6" y="65">R95</text>
<text x="59.6" y="70.1">R97</text>
<text x="59.6" y="67.5">R96</text>
<text x="147.3" y="72">R113</text>
<text x="147.3" y="69.4">R112</text>
<text x="147.3" y="66.9">R111</text>
<text x="59.6" y="72.6">R98</text>
<text x="147.3" y="74.5">R114</text>
<text x="66.9" y="81.1" transform="rotate(-90 66.9 81.1)">IN4</text>
<text x="70.7" y="81.1" transform="rotate(-90 70.7 81.1)">IN3</text>
<text x="74.5" y="81.1" transform="rotate(-90 74.5 81.1)">IN2</text>
<text x="78.3" y="81.1" transform="rotate(-90 78.3 81.1)">IN1</text>
<text x="154.5" y="83" transform="rotate(-90 154.5 83)">IN4</text>
<text x="158.3" y="83" transform="rotate(-90 158.3 83)">IN3</text>
<text x="162.2" y="83" transform="rotate(-90 162.2 83)">IN2</text>
<text x="166" y="83" transform="rotate(-90 166 83)">IN1</text>
<text x="63.8" y="84.7">S1</text>
<text x="63.8" y="88.5">S2</text>
<text x="77.1" y="88.5">D2</text>
<text x="77.1" y="84.7">D1</text>
<text x="151.4" y="86.6">S1</text>
<text x="164.7" y="86.6">D1</text>
<text x="63.8" y="92.3">S3</text>
<text x="77.1" y="92.3">D3</text>
<text x="151.4" y="90.4">S2</text>
<text x="151.4" y="94.2">S3</text>
<text x="164.7" y="90.4">D2</text>
<text x="164.7" y="94.2">D3</text>
<text x="63.8" y="96.1">S4</text>
<text x="77.1" y="96.1">D4</text>
<text x="151.4" y="98">S4</text>
<text x="164.7" y="98">D4</text>
<text x="22.1" y="106.1">U5C</text>
<text x="16.9" y="108.5">PCAL6524HEAZ</text>
<text x="57.7" y="111.4">R99</text>
<text x="123.1" y="111.7">+15V</text>
<text x="61.8" y="131.7">S1</text>
<text x="65" y="128.1" transform="rotate(-90 65 128.1)">IN4</text>
<text x="68.8" y="128.1" transform="rotate(-90 68.8 128.1)">IN3</text>
<text x="72.6" y="128.1" transform="rotate(-90 72.6 128.1)">IN2</text>
<text x="75.2" y="131.7">D1</text>
<text x="76.4" y="128.1" transform="rotate(-90 76.4 128.1)">IN1</text>
<text x="97.4" y="131.7" transform="rotate(-90 97.4 131.7)">VDD</text>
<text x="129.1" y="131.7" transform="rotate(-90 129.1 131.7)">VDD</text>
<text x="160.9" y="131.7" transform="rotate(-90 160.9 131.7)">VDD</text>
<text x="192.6" y="131.7" transform="rotate(-90 192.6 131.7)">VDD</text>
<text x="224.4" y="131.7" transform="rotate(-90 224.4 131.7)">VDD</text>
<text x="256.1" y="131.7" transform="rotate(-90 256.1 131.7)">VDD</text>
<text x="61.8" y="135.5">S2</text>
<text x="75.2" y="135.5">D2</text>
<text x="61.8" y="143.1">S4</text>
<text x="61.8" y="139.3">S3</text>
<text x="75.2" y="143.1">D4</text>
<text x="75.2" y="139.3">D3</text>
<text x="98.7" y="138.8" transform="rotate(-90 98.7 138.8)">GND</text>
<text x="102.5" y="138.8" transform="rotate(-90 102.5 138.8)">VSS</text>
<text x="106.3" y="138.8" transform="rotate(-90 106.3 138.8)">VSS</text>
<text x="112.6" y="138.8" transform="rotate(-90 112.6 138.8)">NIC</text>
<text x="120" y="143.7">C59</text>
<text x="130.4" y="138.8" transform="rotate(-90 130.4 138.8)">GND</text>
<text x="134.2" y="138.8" transform="rotate(-90 134.2 138.8)">VSS</text>
<text x="138" y="138.8" transform="rotate(-90 138 138.8)">VSS</text>
<text x="144.4" y="138.8" transform="rotate(-90 144.4 138.8)">NIC</text>
<text x="151.7" y="143.7">C61</text>
<text x="162.2" y="138.8" transform="rotate(-90 162.2 138.8)">GND</text>
<text x="166" y="138.8" transform="rotate(-90 166 138.8)">VSS</text>
<text x="169.8" y="138.8" transform="rotate(-90 169.8 138.8)">VSS</text>
<text x="176.1" y="138.8" transform="rotate(-90 176.1 138.8)">NIC</text>
<text x="183.5" y="143.7">C63</text>
<text x="193.9" y="138.8" transform="rotate(-90 193.9 138.8)">GND</text>
<text x="197.7" y="138.8" transform="rotate(-90 197.7 138.8)">VSS</text>
<text x="201.5" y="138.8" transform="rotate(-90 201.5 138.8)">VSS</text>
<text x="207.9" y="138.8" transform="rotate(-90 207.9 138.8)">NIC</text>
<text x="215.2" y="143.7">C65</text>
<text x="225.7" y="138.8" transform="rotate(-90 225.7 138.8)">GND</text>
<text x="229.5" y="138.8" transform="rotate(-90 229.5 138.8)">VSS</text>
<text x="233.3" y="138.8" transform="rotate(-90 233.3 138.8)">VSS</text>
<text x="239.6" y="138.8" transform="rotate(-90 239.6 138.8)">NIC</text>
<text x="247" y="143.7">C67</text>
<text x="257.4" y="138.8" transform="rotate(-90 257.4 138.8)">GND</text>
<text x="261.2" y="138.8" transform="rotate(-90 261.2 138.8)">VSS</text>
<text x="265" y="138.8" transform="rotate(-90 265 138.8)">VSS</text>
<text x="271.4" y="138.8" transform="rotate(-90 271.4 138.8)">NIC</text>
<text x="278.7" y="143.7">C69</text>
<text x="119.4" y="145.6">100n</text>
<text x="151.2" y="145.6">100n</text>
<text x="182.9" y="145.6">100n</text>
<text x="214.7" y="145.6">100n</text>
<text x="246.4" y="145.6">100n</text>
<text x="278.2" y="145.6">100n</text>
<text x="112.4" y="155.2">100n</text>
<text x="113" y="153.3">C58</text>
<text x="144.2" y="155.2">100n</text>
<text x="144.7" y="153.3">C60</text>
<text x="175.9" y="155.2">100n</text>
<text x="176.5" y="153.3">C62</text>
<text x="207.7" y="155.2">100n</text>
<text x="208.2" y="153.3">C64</text>
<text x="239.4" y="155.2">100n</text>
<text x="240" y="153.3">C66</text>
<text x="271.2" y="155.2">100n</text>
<text x="271.7" y="153.3">C68</text>
<text x="65" y="167.4" transform="rotate(-90 65 167.4)">IN4</text>
<text x="68.8" y="167.4" transform="rotate(-90 68.8 167.4)">IN3</text>
<text x="72.6" y="167.4" transform="rotate(-90 72.6 167.4)">IN2</text>
<text x="76.4" y="167.4" transform="rotate(-90 76.4 167.4)">IN1</text>
<text x="97" y="164.3">GND</text>
<text x="121.8" y="164.4">-15V</text>
<text x="61.8" y="171">S1</text>
<text x="75.2" y="171">D1</text>
<text x="61.8" y="174.9">S2</text>
<text x="61.8" y="178.7">S3</text>
<text x="75.2" y="174.9">D2</text>
<text x="75.2" y="178.7">D3</text>
<text x="61.8" y="182.5">S4</text>
<text x="75.2" y="182.5">D4</text>
</g>
<g font-size="1.8" fill="#0000c2">
<text x="65.7" y="15.4">I=10mA</text>
<text x="65.7" y="17.4">V=3V3</text>
<text x="74.3" y="15.4">(max</text>
<text x="80.2" y="15.4">30mA)</text>
</g>
<g font-size="1.8" fill="#a90000">
<text x="65.8" y="34.4" transform="rotate(-90 65.8 34.4)">6</text>
<text x="69.6" y="34.4" transform="rotate(-90 69.6 34.4)">7</text>
<text x="73.4" y="35" transform="rotate(-90 73.4 35)">14</text>
<text x="77.2" y="35" transform="rotate(-90 77.2 35)">15</text>
<text x="60.9" y="41.7">1</text>
<text x="80.6" y="41.7">16</text>
<text x="153.4" y="36.3" transform="rotate(-90 153.4 36.3)">6</text>
<text x="157.2" y="36.3" transform="rotate(-90 157.2 36.3)">7</text>
<text x="161" y="36.9" transform="rotate(-90 161 36.9)">14</text>
<text x="164.8" y="36.9" transform="rotate(-90 164.8 36.9)">15</text>
<text x="60.3" y="45.5">12</text>
<text x="80.6" y="45.5">13</text>
<text x="147.9" y="47.4">12</text>
<text x="148.5" y="43.6">1</text>
<text x="168.2" y="47.4">13</text>
<text x="168.2" y="43.6">16</text>
<text x="60.9" y="53.1">4</text>
<text x="60.9" y="49.3">9</text>
<text x="81.2" y="53.1">5</text>
<text x="81.2" y="49.3">8</text>
<text x="148.5" y="51.2">9</text>
<text x="168.8" y="51.2">8</text>
<text x="148.5" y="55">4</text>
<text x="168.8" y="55">5</text>
<text x="65.8" y="76.3" transform="rotate(-90 65.8 76.3)">6</text>
<text x="69.6" y="76.3" transform="rotate(-90 69.6 76.3)">7</text>
<text x="73.4" y="76.9" transform="rotate(-90 73.4 76.9)">14</text>
<text x="77.2" y="76.9" transform="rotate(-90 77.2 76.9)">15</text>
<text x="60.9" y="83.6">1</text>
<text x="80.6" y="83.6">16</text>
<text x="153.4" y="78.2" transform="rotate(-90 153.4 78.2)">6</text>
<text x="157.2" y="78.2" transform="rotate(-90 157.2 78.2)">7</text>
<text x="161" y="78.8" transform="rotate(-90 161 78.8)">14</text>
<text x="164.8" y="78.8" transform="rotate(-90 164.8 78.8)">15</text>
<text x="60.3" y="87.4">12</text>
<text x="80.6" y="87.4">13</text>
<text x="147.9" y="89.3">12</text>
<text x="148.5" y="85.5">1</text>
<text x="168.2" y="89.3">13</text>
<text x="168.2" y="85.5">16</text>
<text x="60.9" y="95">4</text>
<text x="60.9" y="91.2">9</text>
<text x="81.2" y="95">5</text>
<text x="81.2" y="91.2">8</text>
<text x="148.5" y="93.1">9</text>
<text x="168.8" y="93.1">8</text>
<text x="148.5" y="96.9">4</text>
<text x="168.8" y="96.9">5</text>
<text x="63.9" y="123.3" transform="rotate(-90 63.9 123.3)">6</text>
<text x="67.7" y="123.3" transform="rotate(-90 67.7 123.3)">7</text>
<text x="71.5" y="123.9" transform="rotate(-90 71.5 123.9)">14</text>
<text x="75.3" y="123.9" transform="rotate(-90 75.3 123.9)">15</text>
<text x="96.3" y="125.1" transform="rotate(-90 96.3 125.1)">11</text>
<text x="128" y="125.1" transform="rotate(-90 128 125.1)">11</text>
<text x="159.8" y="125.1" transform="rotate(-90 159.8 125.1)">11</text>
<text x="191.5" y="125.1" transform="rotate(-90 191.5 125.1)">11</text>
<text x="223.3" y="125.1" transform="rotate(-90 223.3 125.1)">11</text>
<text x="255" y="125.1" transform="rotate(-90 255 125.1)">11</text>
<text x="59" y="130.6">1</text>
<text x="78.7" y="130.6">16</text>
<text x="58.4" y="134.4">12</text>
<text x="78.7" y="134.4">13</text>
<text x="59" y="142">4</text>
<text x="59" y="138.2">9</text>
<text x="79.3" y="142">5</text>
<text x="79.3" y="138.2">8</text>
<text x="97.5" y="143.6" transform="rotate(-90 97.5 143.6)">3</text>
<text x="101.3" y="143.6" transform="rotate(-90 101.3 143.6)">2</text>
<text x="129.3" y="143.6" transform="rotate(-90 129.3 143.6)">3</text>
<text x="133.1" y="143.6" transform="rotate(-90 133.1 143.6)">2</text>
<text x="161" y="143.6" transform="rotate(-90 161 143.6)">3</text>
<text x="164.8" y="143.6" transform="rotate(-90 164.8 143.6)">2</text>
<text x="192.8" y="143.6" transform="rotate(-90 192.8 143.6)">3</text>
<text x="196.6" y="143.6" transform="rotate(-90 196.6 143.6)">2</text>
<text x="224.5" y="143.6" transform="rotate(-90 224.5 143.6)">3</text>
<text x="228.3" y="143.6" transform="rotate(-90 228.3 143.6)">2</text>
<text x="256.3" y="143.6" transform="rotate(-90 256.3 143.6)">3</text>
<text x="260.1" y="143.6" transform="rotate(-90 260.1 143.6)">2</text>
<text x="105.2" y="144.2" transform="rotate(-90 105.2 144.2)">17</text>
<text x="111.5" y="144.2" transform="rotate(-90 111.5 144.2)">10</text>
<text x="136.9" y="144.2" transform="rotate(-90 136.9 144.2)">17</text>
<text x="143.3" y="144.2" transform="rotate(-90 143.3 144.2)">10</text>
<text x="168.7" y="144.2" transform="rotate(-90 168.7 144.2)">17</text>
<text x="175" y="144.2" transform="rotate(-90 175 144.2)">10</text>
<text x="200.4" y="144.2" transform="rotate(-90 200.4 144.2)">17</text>
<text x="206.8" y="144.2" transform="rotate(-90 206.8 144.2)">10</text>
<text x="232.2" y="144.2" transform="rotate(-90 232.2 144.2)">17</text>
<text x="238.5" y="144.2" transform="rotate(-90 238.5 144.2)">10</text>
<text x="263.9" y="144.2" transform="rotate(-90 263.9 144.2)">17</text>
<text x="270.3" y="144.2" transform="rotate(-90 270.3 144.2)">10</text>
<text x="63.9" y="162.6" transform="rotate(-90 63.9 162.6)">6</text>
<text x="67.7" y="162.6" transform="rotate(-90 67.7 162.6)">7</text>
<text x="71.5" y="163.2" transform="rotate(-90 71.5 163.2)">14</text>
<text x="75.3" y="163.2" transform="rotate(-90 75.3 163.2)">15</text>
<text x="58.4" y="173.7">12</text>
<text x="59" y="169.9">1</text>
<text x="78.7" y="173.7">13</text>
<text x="78.7" y="169.9">16</text>
<text x="59" y="177.5">9</text>
<text x="79.3" y="177.5">8</text>
<text x="59" y="181.4">4</text>
<text x="79.3" y="181.4">5</text>
</g>
<g font-size="1.8" fill="#725600">
<text x="205.8" y="30.1">IOEXP_RESET</text>
<text x="250.4" y="39">IOEXP_ADDR</text>
<text x="53.2" y="42.8">OUT1</text>
<text x="53.2" y="46.6">OUT2</text>
<text x="140.8" y="44.7">OUT1</text>
<text x="53.2" y="50.4">OUT3</text>
<text x="88.5" y="48.5">IN1</text>
<text x="140.8" y="48.5">OUT2</text>
<text x="140.8" y="52.3">OUT3</text>
<text x="176.1" y="50.4">IN5</text>
<text x="53.2" y="54.2">OUT4</text>
<text x="140.8" y="56.1">OUT4</text>
<text x="53.2" y="88.5">OUT2</text>
<text x="53.2" y="84.7">OUT1</text>
<text x="140.8" y="86.6">OUT1</text>
<text x="53.2" y="92.3">OUT3</text>
<text x="89.1" y="90.4">IN2</text>
<text x="140.8" y="90.4">OUT2</text>
<text x="140.8" y="94.2">OUT3</text>
<text x="176.7" y="92.3">IN6</text>
<text x="53.2" y="96.1">OUT4</text>
<text x="140.8" y="98">OUT4</text>
<text x="51.3" y="131.7">OUT1</text>
<text x="51.3" y="135.5">OUT2</text>
<text x="86.6" y="137.4">IN3</text>
<text x="51.3" y="139.3">OUT3</text>
<text x="51.3" y="143.1">OUT4</text>
<text x="51.3" y="171">OUT1</text>
<text x="51.3" y="178.7">OUT3</text>
<text x="51.3" y="174.9">OUT2</text>
<text x="87.2" y="176.8">IN4</text>
<text x="51.3" y="182.5">OUT4</text>
</g>
<g font-size="1.8" fill="#0f0f0f">
<text x="254" y="33.9">I2C2_SCL</text>
<text x="254" y="31.4">I2C2_SDA</text>
</g>
<text font-size="1.8" fill="#000084" x="253.3" y="54.8">{I2C2}</text>
<g font-size="1.4" fill="#006464">
<text x="24.8" y="23.6">P0_0</text>
<text x="55.6" y="23.6">330</text>
<text x="24.8" y="26.1">P0_1</text>
<text x="24.8" y="28.7">P0_2</text>
<text x="55.6" y="28.7">330</text>
<text x="55.6" y="26.2">330</text>
<text x="112.5" y="25.5">P2_0</text>
<text x="112.5" y="28">P2_1</text>
<text x="143.2" y="25.5">330</text>
<text x="143.2" y="28.1">330</text>
<text x="225.8" y="29.9">~{RESET}</text>
<text x="231.5" y="29.9">VDD(I2C-BUS)</text>
<text x="237.3" y="26.1">VDD(P)</text>
<text x="24.8" y="31.2">P0_3</text>
<text x="24.8" y="33.8">P0_4</text>
<text x="55.6" y="31.2">330</text>
<text x="112.5" y="30.6">P2_2</text>
<text x="112.5" y="33.1">P2_3</text>
<text x="112.5" y="35.7">P2_4</text>
<text x="143.2" y="33.2">330</text>
<text x="143.2" y="30.6">330</text>
<text x="225.8" y="33.8">EXP</text>
<text x="239.7" y="32.5">SDA</text>
<text x="239.8" y="35">SCL</text>
<text x="24.8" y="36.3">P0_5</text>
<text x="24.8" y="38.8">P0_6</text>
<text x="24.8" y="41.4">P0_7</text>
<text x="112.5" y="38.2">P2_5</text>
<text x="112.5" y="40.7">P2_6</text>
<text x="225.8" y="37.6">~{INT}</text>
<text x="235.7" y="39.6" transform="rotate(-90 235.7 39.6)">VSS</text>
<text x="238.7" y="38.8">ADDR</text>
<text x="112.5" y="43.3">P2_7</text>
<text x="55.6" y="71.3">330</text>
<text x="55.6" y="66.2">330</text>
<text x="55.6" y="68.7">330</text>
<text x="143.2" y="70.6">330</text>
<text x="143.2" y="68.1">330</text>
<text x="55.6" y="73.8">330</text>
<text x="143.2" y="73.2">330</text>
<text x="143.2" y="75.7">330</text>
<text x="22.9" y="112.5">P1_0</text>
<text x="53.7" y="112.5">330</text>
<text x="22.9" y="115">P1_1</text>
<text x="22.9" y="117.6">P1_2</text>
<text x="53.7" y="117.6">330</text>
<text x="53.7" y="115.1">330</text>
<text x="22.9" y="120.1">P1_3</text>
<text x="22.9" y="122.7">P1_4</text>
<text x="22.9" y="125.2">P1_5</text>
<text x="53.7" y="120.1">330</text>
<text x="22.9" y="127.7">P1_6</text>
<text x="22.9" y="130.3">P1_7</text>
<text x="53.7" y="152.5">330</text>
<text x="53.7" y="155.1">330</text>
<text x="53.7" y="157.6">330</text>
<text x="53.7" y="160.2">330</text>
</g>
<g font-size="1.4" fill="#a90000">
<text x="31.8" y="22.6">1</text>
<text x="31.8" y="25.1">2</text>
<text x="31.8" y="27.7">3</text>
<text x="118.9" y="24.5">17</text>
<text x="118.9" y="27.1">18</text>
<text x="118.9" y="29.6">19</text>
<text x="221.2" y="29">28</text>
<text x="245.3" y="25.1">27</text>
<text x="245.3" y="29">31</text>
<text x="31.8" y="30.2">4</text>
<text x="31.8" y="32.8">5</text>
<text x="31.8" y="35.3">6</text>
<text x="118.9" y="32.1">20</text>
<text x="118.9" y="34.7">21</text>
<text x="221.2" y="32.8">33</text>
<text x="245.3" y="34">29</text>
<text x="245.3" y="31.5">30</text>
<text x="31.8" y="37.8">7</text>
<text x="31.8" y="40.4">8</text>
<text x="118.9" y="37.2">22</text>
<text x="118.9" y="39.8">23</text>
<text x="221.2" y="36.6">32</text>
<text x="245.3" y="37.8">26</text>
<text x="118.9" y="42.3">24</text>
<text x="234.7" y="44.3" transform="rotate(-90 234.7 44.3)">25</text>
<text x="29.9" y="111.5">9</text>
<text x="29.4" y="114">10</text>
<text x="29.4" y="116.6">11</text>
<text x="29.4" y="119.1">12</text>
<text x="29.4" y="121.7">13</text>
<text x="29.4" y="124.2">14</text>
<text x="29.4" y="126.7">15</text>
<text x="29.4" y="129.3">16</text>
</g>
</svg>
